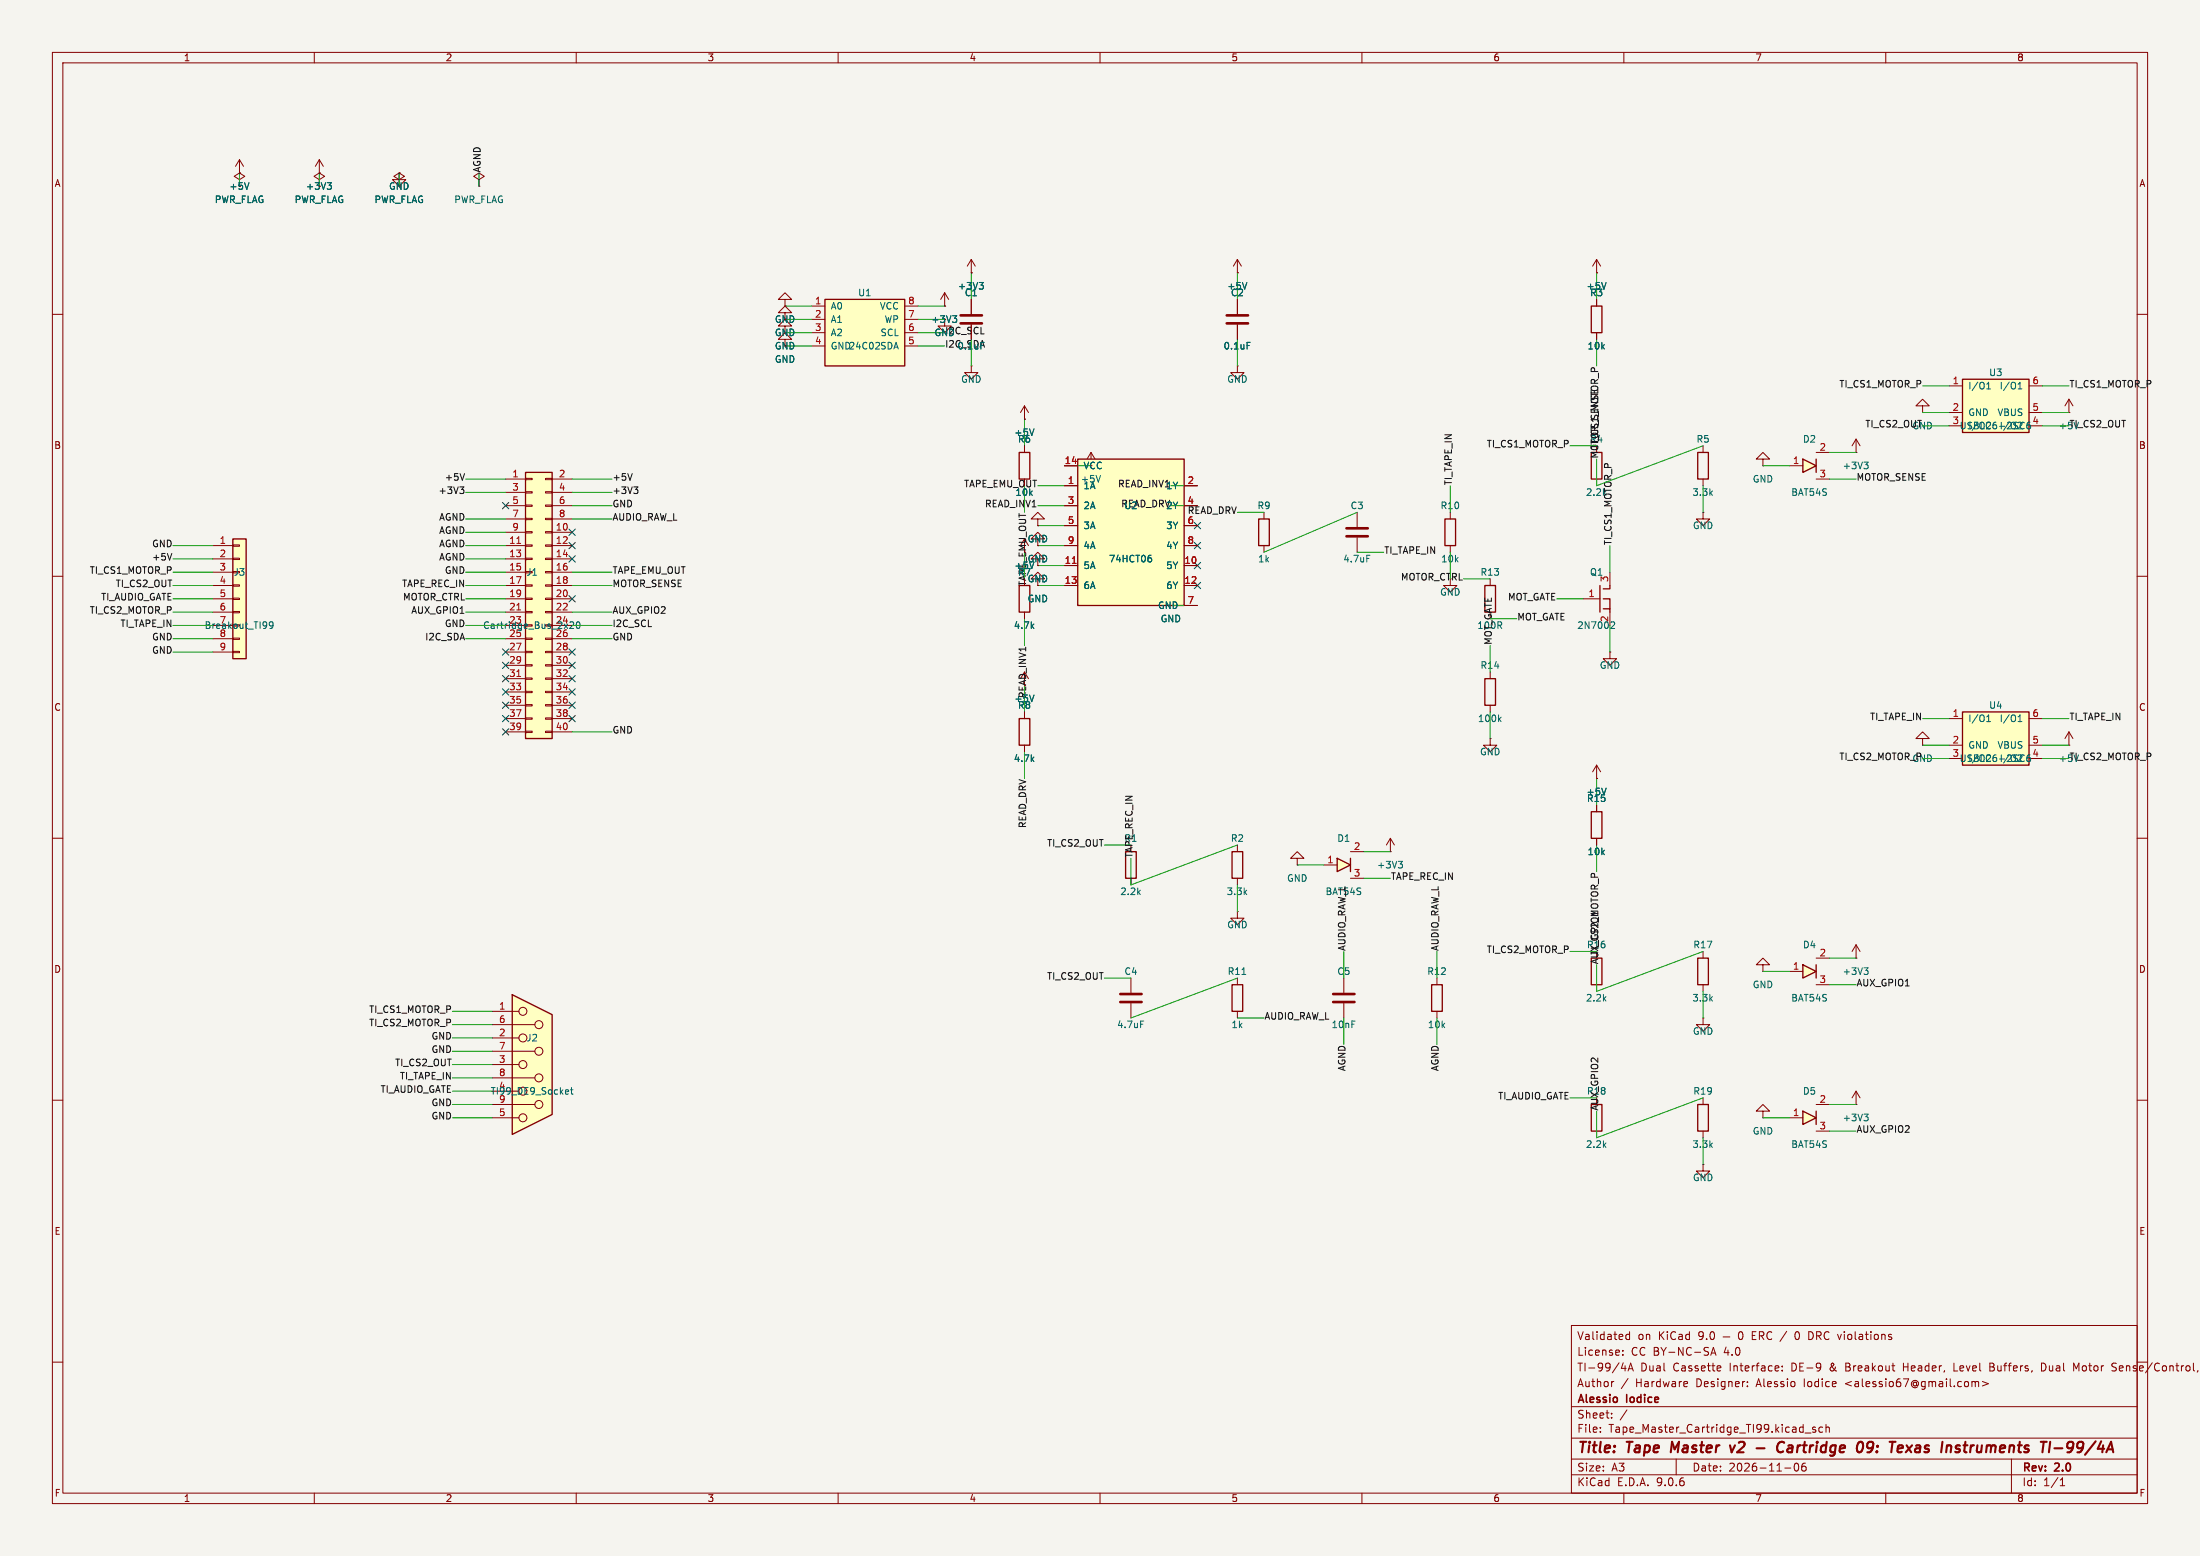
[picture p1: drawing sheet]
<svg xmlns="http://www.w3.org/2000/svg" width="420mm" height="297mm" viewBox="0 0 420 297" stroke-linecap="round" stroke-linejoin="round" font-family="sans-serif">
<path d="M0 0h420v297h-420z" fill="#f5f4ef" stroke="#f5f4ef" stroke-width=".19"/>
<g fill="none" stroke="#840000" stroke-width=".19">
<path d="M10 10h400v277h-400zM12 12h396v273h-396zM60 10v2M110 10v2M160 10v2M210 10v2M260 10v2M310 10v2M360 10v2M76.2 33v1.3h1.3l-1.3 1.3-1.3-1.3h1.3l1-.6-1-.7-1 .7 1 .6v1.3M76.2 33h.1M91.4 34.3l1.1-.6-1.1-.7-1 .7 1 .6v1.3"/>
<path d="M91.4 35.6h.1M304.8 52.1h.1M304.8 49.5v2.6M304.8 57.2v1.2M304.8 49.5l-.8 1.3M304.8 49.5l.8 1.3M10 60h2M304.8 63.5v1.3M408 60h2M195.6 85.1v1.3M336.5 87.6h1.3l-1.3-1.2-1.2 1.2h1.2v1.3M336.5 88.9h.1"/>
<path d="M354.3 86.4h.1M354.3 83.8l-.7 1.3M354.3 83.8l.8 1.3M354.3 83.8v2.6M10 110h2M195.6 116.8v1.3M408 110h2M284.5 128.3v1.2M284.5 134.6v1.3M307.3 124.5v1.2h1.3l-1.3 1.3-1.2-1.3h1.2M307.3 124.5h.1M10 160h2"/>
<path d="M284.5 141v1.2h1.2l-1.2 1.3-1.3-1.3h1.3M284.5 141h.1M304.8 148.6h.1M304.8 146.1l-.8 1.2M304.8 146.1l.8 1.2M304.8 146.1v2.5M408 160h2M10 210h2M408 210h2M300 253h108v32h-108zM309.8 258.5v.2M309.8 257.8v.1"/>
<path d="M311.1 254.2v1.5M311.1 254.8l-.4-.1-.3 .3 .1 .6h.6M326.6 258.7l.5-1.5 .5 1.5M326.7 258.3h.7M328.9 255.2h1.3M332 254.3l.2-.1a.8 .8 0 0 1 .6 .7 .8 .8 0 0 1-.6 .8l-.2-.2-.1-.4zM343 254.2a.94 .94 0 0 0 0 1.5M345.3 254.2l.6 .1M345.9 255.6l-.6 .1M10 260h2M300 278.5h108M300 274.5h108"/>
<path d="M300 268.5h108M305.5 273.2v.2M305.5 272.5v.1M307.7 270.5v.2M307.7 269.8v.1M308.1 263.7l-.3 .1M309.9 260.1l-.4 1.1h.9M310.2 260.7v1M310.6 269.1l-1.3 1.9M310.8 263.1l-1.3 1.9M310.8 261.7l.5-1.5 .5 1.5M310.9 261.3h.8"/>
<path d="M320 278.5v3M321.9 263.7l.3 .3-.8 .2M322.1 264.6l-.2 .1M328.3 260.7l.2 .3-.7 .2M328.4 261.6l-.1 .1M333.6 264.5v.2M333.6 263.8v.1M339.5 260.8l.1 .2-.7 .2M340.2 261.5v.2M340.2 260.8v.1M342.7 279.4a.81 .81 0 0 0 .3 1.4l.2-.2 .2-.4-.2-.8M344.2 279.4a1.17 1.17 0 0 0-.1 1.3h.6l.1-.6-.3-.2h-.4l-.2 .2"/>
<path d="M344.6 273.5h1.1M346.6 272.5l-.4-.1-.2 .2 .1 .2 .5 .2v.3h-.6M347.9 272.5l-.4-.1-.3 .3 .2 .6h.5M348.6 272.5l.2-.1 .4 .1v.9M348.6 271.9v1.5M363.4 260.2v1.5M363.4 260.9h.8M373 260.2v1.5h.7M376.4 263.8l.5-.1 .2 .2M376.4 263.7v1M377.1 263.9l.2-.2 .4 .1v.9M377.1 263.9v.8"/>
<path d="M378.4 263.7l1.2 .4-1.2 .4M379.9 260.9h.5M380.4 260.2h-.5v1.5h.5M384 278.5v6.5M390.3 260.3l-.6-.1v1.5l.6-.1M396.9 260.2l-.5 1.1-.5-1.1v1.5M403.2 260.6l.8 .7-.1 .2-.2 .2-.5-.1M404 260.3l-.6-.1-.2 .3M419.6 261.6l-.2 .3M60 285v2M110 285v2M160 285v2"/>
<path d="M210 285v2M260 285v2M300 281.5h108M310 285v2M340.7 280.2h1.2M360 285v2M393.3 283.6h.9M393.3 282.5l.4-.4v1.5"/>
</g>
<g fill="none" stroke="#840000" stroke-width=".4">
<path d="M319.2 275.2l-.2 2M330.3 275.9l.3 1.3 .6-1.3M335.3 276.4h1.6M340.6 275.4a.88 .88 0 0 0-1 0 .88 .88 0 0 0-.3 .9 .69 .69 0 0 0 .3 .8 .69 .69 0 0 0 .8-.1M342 275.9l-.6 .1M342 276.4h-.5a.4 .4 0 0 0-.3 .4 .4 .4 0 0 0 .2 .4h.5M357.6 276.1a.64 .64 0 0 1-1.1 .2v-.7a.64 .64 0 0 1 1.1-.2 1.47 1.47 0 0 1-.7 1.8h-.4M364 275.9l.9 1.3M365 275.9l-1.2 1.3M374.8 275.9h.8M375.2 275.2l-.2 1.7 .1 .2 .3 .1M392.2 276.4h1.5"/>
<path d="M395.6 276.7a.81 .81 0 0 1-.9 .5M395.7 275.3a.66 .66 0 0 0-1 .3l-.1 .5 .2 .2h.7"/>
</g>
<path d="M306.6 53.9l-.4 1.3M355.8 88.2h.8l-.4 .5M356.4 88.7l.2 .2v.3l-.2 .3M197.4 132.7l-.4 1.2M286.2 137.3l.4 .4M286.6 136.9l-.5 .5M306.6 150.4l-.4 1.3" fill="none" stroke="#006464" stroke-width=".19"/>
<path d="M303.8 58.4h2v5.1h-2zM194.6 86.4h2v5h-2zM194.6 111.8h2v5h-2zM283.5 129.5h2v5.1h-2z" fill="none" stroke="#840000" stroke-width=".25"/>
<path d="M344.2 87.6l2.5 1.3-2.5 1.3z" fill="#ffffc2"/>
<path d="M324.1 86.4h2v5h-2zM344.2 87.6l2.5 1.3-2.5 1.3zM346.7 87.6v2.6" fill="none" stroke="#840000" stroke-width=".25"/>
<path d="M395 78.7h.1M395 76.2l-.8 1.3M395 76.2l.7 1.3M395 76.2v2.5M325.1 97.8v1.3h1.3l-1.3 1.2-1.3-1.2h1.3M325.1 97.8h.1M325.1 85.1v1.3M325.1 91.4v1.3M341.6 88.9h2.6M346.7 86.4h2.5M346.7 91.4h2.5" fill="none" stroke="#840000" stroke-width=".19"/>
<path d="M374.6 72.4h12.7v10.2h-12.7z" fill="#ffffc2"/>
<path d="M374.6 72.4h12.7v10.2h-12.7zM283.5 111.8h2v5h-2z" fill="none" stroke="#840000" stroke-width=".25"/>
<path d="M372.1 73.7h2.5M372.1 78.7h2.5M387.3 73.7h2.6M387.3 78.7h2.6M372.1 81.3h2.5M387.3 81.3h2.6M284.5 110.5v1.3" fill="none" stroke="#840000" stroke-width=".19"/>
<path d="M379.3 74.2h.7M379.3 73.3l.3-.3v1.2M385.3 74.2h.7M385.3 73.3l.3-.3v1.2M387.4 81.1h-.4l-.1 .2M387.5 80.6l-.3 .1a.86 .86 0 0 0 0 1.2l.3-.1 .2-.2" fill="none" stroke="#006464" stroke-width=".19"/>
<path d="M44.4 102.9h2.6v22.8h-2.6z" fill="#ffffc2"/>
<path d="M240.3 99.1h2v5h-2zM275.8 99.1h2.1v5h-2.1zM303.8 86.4h2v5h-2zM44.4 102.9h2.6v22.8h-2.6zM305.4 111.8v5M306.1 114.3h1.2v1.9M306.1 116.2h1.2v.6M307.3 111.8v.6h-1.2M194.6 137.2h2v5h-2zM235.2 188h2v5h-2zM273.3 188h2v5h-2z" fill="none" stroke="#840000" stroke-width=".25"/>
<g fill="none" stroke="#840000" stroke-width=".19">
<path d="M45.7 34.3l1-.6-1-.7-1 .7 1 .6v1.3M45.7 33h.1M45.7 30.5l-.7 1.3M45.7 30.5l.8 1.3M45.7 30.5v2.5M61 33h.1M61 34.3l1-.6-1-.7-1.1 .7 1.1 .6v1.3M61 30.5l-.8 1.3M61 30.5l.7 1.3M61 30.5v2.5M241.3 97.8v1.3M259.1 97.8v2.8"/>
<path d="M276.9 97.8v1.3M304.8 91.4v1.3M40.6 104.1h3.8M40.6 106.7h3.8M40.6 109.2h3.8M40.6 111.8h3.8M40.6 114.3h3.8M40.6 116.8h3.8M40.6 119.4h3.8M44.4 104h1.3v.3h-1.3zM44.4 106.6h1.3v.2h-1.3zM44.4 111.6h1.3v.3h-1.3z"/>
<path d="M44.4 114.2h1.3v.2h-1.3zM44.4 116.7h1.3v.3h-1.3zM241.3 104.1v1.3M259.1 102.6v2.8M276.9 110.5v1.3h1.2l-1.2 1.2-1.3-1.2h1.3M276.9 104.1v1.3M302.3 114.3h3.1M307.3 109.2v2.6M307.3 116.8v2.6M40.6 121.9h3.8M40.6 124.5h3.8M44.4 121.8h1.3v.2h-1.3z"/>
<path d="M44.4 124.3h1.3v.3h-1.3zM195.6 135.9v1.3M195.6 142.2v1.3M236.2 186.7v1.3M236.2 193v1.3M256.5 186.7v2.8M256.5 191.5v2.8M274.3 186.7v1.3M274.3 193v1.3"/>
</g>
<path d="M47.5 34.9l-.4 1.2M62.5 34.9h.8l-.5 .5M63 35.4l.3 .2v.3l-.3 .2M52.1 119.2l-.2 .3h-.3l-.2-.3v-.3l.2-.2h.3l.2 .2a.84 .84 0 0 1-.3 1.1h-.3M260.9 106h.6M307.7 118.7l.4 .1 .1 .3-.7 .9h.7M237.1 186h.7" fill="none" stroke="#006464" stroke-width=".19"/>
<path d="M257 100.8h4.1M257 102.4h4.1M254.5 189.7h4.1M254.5 191.3h4.1" fill="none" stroke="#840000" stroke-width=".51"/>
<path d="M97.8 189.9l7.6 3.8v19l-7.6 3.8z" fill="#ffffc2"/>
<path d="M97.8 189.9l7.6 3.8v19l-7.6 3.8zM303.8 182.9h2v5.1h-2zM324.1 182.9h2v5.1h-2z" fill="none" stroke="#840000" stroke-width=".25"/>
<g fill="none" stroke="#840000" stroke-width=".19">
<path d="M180.3 58.4h.1M180.3 55.9l-.7 1.3M180.3 55.9l.8 1.3M180.3 55.9v2.5M185.4 52.1h.1M185.4 49.5l-.7 1.3M185.4 49.5l.8 1.3M185.4 49.5v2.6M185.4 57.2v2.7M236.2 52.1h.1M236.2 49.5v2.6M236.2 57.2v2.7"/>
<path d="M236.2 49.5l-.7 1.3M236.2 49.5l.8 1.3M180.3 61v1.2h1.3l-1.3 1.3-1.2-1.3h1.2M185.4 69.9v1.2h1.3l-1.3 1.3-1.3-1.3h1.3M185.4 69.9h.1M185.4 62v2.8M236.2 62v2.8M367 77.5h1.3l-1.3-1.3-1.2 1.3h1.2v1.2M367 78.7h.1M208.3 86.4l-.8 1.2M208.3 86.4l.7 1.2M208.3 86.4v2.5"/>
<path d="M223.5 114.3h1.3l-1.3-1.3-1.3 1.3h1.3v1.3M265.4 162.6h.1M265.4 160l-.7 1.3M265.4 160l.8 1.3M265.4 160v2.6M94 193h5.1M94 195.6h8.1M94 198.1h5.1M215.9 186.7v2.8M215.9 191.5v2.8M304.8 188v1.2M325.1 181.6v1.3"/>
<path d="M325.1 188v1.2M94 200.7h8.1M94 203.2h5.1M94 205.7h8.1M94 210.8h8.1M94 213.4h5.1M94 208.3h3.8"/>
<circle cx="99.8" cy="198.1" r=".76"/>
<circle cx="99.8" cy="193" r=".76"/>
<circle cx="102.9" cy="195.6" r=".76"/>
<circle cx="99.8" cy="203.2" r=".76"/>
<circle cx="99.8" cy="213.4" r=".76"/>
<circle cx="102.9" cy="200.7" r=".76"/>
<circle cx="102.9" cy="205.7" r=".76"/>
<circle cx="102.9" cy="210.8" r=".76"/>
</g>
<g fill="none" stroke="#006464" stroke-width=".19">
<path d="M186.9 53.9h.8l-.4 .5M187.5 54.4l.2 .2v.3l-.2 .3M238 53.9l-.4 1.3M181.9 60.3h.7l-.4 .5M182.4 60.8l.2 .2v.3l-.2 .2M238.1 65.3h.6M210.1 90.7l-.4 1.3M266.9 164.4h.8l-.4 .5M267.5 164.9l.2 .2v.3l-.2 .3M217.7 194.9h.6M108.5 208.1l.1 .2-.7 .1M108.9 208h.5"/>
<path d="M109.1 207.6v1.1l.3 .2"/>
</g>
<path d="M183.4 60.2h4.1M183.4 61.7h4.1M234.2 60.2h4.1M234.2 61.7h4.1M213.9 189.7h4M213.9 191.3h4" fill="none" stroke="#840000" stroke-width=".51"/>
<path d="M255.3 163.8l2.5 1.3-2.5 1.3z" fill="#ffffc2"/>
<path d="M255.3 163.8l2.5 1.3-2.5 1.3zM257.8 163.8v2.6" fill="none" stroke="#840000" stroke-width=".25"/>
<g fill="none" stroke="#840000" stroke-width=".19">
<path d="M149.9 57.2h1.2l-1.2-1.3-1.3 1.3h1.3v1.2M149.9 58.4h.1M149.9 59.7h1.2l-1.2-1.3-1.3 1.3h1.3v1.3M149.9 62.2h1.2l-1.2-1.2-1.3 1.2h1.3v1.3M149.9 64.8h1.2l-1.2-1.3-1.3 1.3h1.3v1.2M236.2 174v1.3h1.3l-1.3 1.2-1.3-1.2h1.3M236.2 174h.1M247.6 163.8h1.3l-1.3-1.2-1.2 1.2h1.2v1.3M247.6 165.1h.1M252.7 165.1h2.6M257.8 162.6h2.5M257.8 167.6h2.5"/>
<path d="M325.1 194.3v1.3h1.3l-1.3 1.3-1.3-1.3h1.3M325.1 194.3h.1"/>
</g>
<path d="M344.2 184.2l2.5 1.2-2.5 1.3z" fill="#ffffc2"/>
<path d="M235.2 162.6h2v5h-2zM344.2 184.2l2.5 1.2-2.5 1.3zM346.7 184.2v2.5" fill="none" stroke="#840000" stroke-width=".25"/>
<path d="M236.2 161.3v1.3M236.2 167.6v1.3M341.6 185.4h2.6M346.7 182.9h2.5M346.7 188h2.5M354.3 182.9h.1M354.3 180.3l-.7 1.3M354.3 180.3l.8 1.3M354.3 180.3v2.6" fill="none" stroke="#840000" stroke-width=".19"/>
<path d="M355.8 184.7h.8l-.4 .5M356.4 185.2l.2 .3v.3l-.2 .2" fill="none" stroke="#006464" stroke-width=".19"/>
<path d="M157.5 57.2h15.2v12.7h-15.2z" fill="#ffffc2"/>
<path d="M157.5 57.2h15.2v12.7h-15.2zM214.9 162.6h2v5h-2z" fill="none" stroke="#840000" stroke-width=".25"/>
<g fill="none" stroke="#840000" stroke-width=".19">
<path d="M154.9 58.4h2.6M172.7 58.4h2.6M154.9 61h2.6M154.9 63.5h2.6M154.9 66h2.6M172.7 61h2.6M172.7 63.5h2.6M172.7 66h2.6M236.2 69.9v1.2h1.3l-1.3 1.3-1.3-1.3h1.3M236.2 69.9h.1M215.9 167.6v1.3M336.5 184.2h1.3l-1.3-1.3-1.2 1.3h1.2v1.2"/>
<path d="M336.5 185.4h.1"/>
</g>
<path d="M197.4 107.3l-.4 1.2" fill="none" stroke="#006464" stroke-width=".19"/>
<path d="M100.3 90.2h5.1v50.8h-5.1z" fill="#ffffc2"/>
<path d="M100.3 90.2h5.1v50.8h-5.1z" fill="none" stroke="#840000" stroke-width=".25"/>
<g fill="none" stroke="#840000" stroke-width=".19">
<path d="M96.5 91.4h3.8M96.5 94h3.8M96.5 96.5h3.8M96.5 99.1h3.8M100.3 91.3h1.3v.3h-1.3zM100.3 93.9h1.3v.2h-1.3zM100.3 96.4h1.3v.2h-1.3zM100.3 98.9h1.3v.3h-1.3zM104.1 91.3h1.3v.3h-1.3zM104.1 93.9h1.3v.2h-1.3zM104.1 96.4h1.3v.2h-1.3zM104.1 98.9h1.3v.3h-1.3z"/>
<path d="M105.4 91.4h3.8M105.4 94h3.8M105.4 96.5h3.8M105.4 99.1h3.8M198.1 99.1h1.3l-1.3-1.3-1.3 1.3h1.3v1.2M96.5 101.6h3.8M96.5 104.1h3.8M96.5 106.7h3.8M96.5 109.2h3.8M96.5 111.8h3.8M96.5 114.3h3.8M96.5 116.8h3.8"/>
<path d="M96.5 119.4h3.8M100.3 101.5h1.3v.2h-1.3zM100.3 104h1.3v.3h-1.3zM100.3 106.6h1.3v.2h-1.3zM100.3 111.6h1.3v.3h-1.3zM100.3 114.2h1.3v.2h-1.3zM100.3 116.7h1.3v.3h-1.3zM104.1 101.5h1.3v.2h-1.3zM104.1 104h1.3v.3h-1.3zM104.1 106.6h1.3v.2h-1.3zM104.1 109.1h1.3v.2h-1.3zM104.1 111.6h1.3v.3h-1.3z"/>
<path d="M104.1 114.2h1.3v.2h-1.3zM104.1 116.7h1.3v.3h-1.3zM105.4 101.6h3.8M105.4 104.1h3.8M105.4 106.7h3.8M105.4 109.2h3.8M105.4 111.8h3.8M105.4 114.3h3.8M105.4 116.8h3.8M105.4 119.4h3.8M198.1 100.3h.1M96.5 121.9h3.8"/>
<path d="M96.5 124.5h3.8M96.5 127h3.8M96.5 129.5h3.8M96.5 132.1h3.8M96.5 134.6h3.8M96.5 137.2h3.8M96.5 139.7h3.8M100.3 121.8h1.3v.2h-1.3zM100.3 124.3h1.3v.3h-1.3zM100.3 126.9h1.3v.2h-1.3zM100.3 129.4h1.3v.3h-1.3zM100.3 132h1.3v.2h-1.3z"/>
<path d="M100.3 134.5h1.3v.2h-1.3zM100.3 137h1.3v.3h-1.3zM100.3 139.6h1.3v.2h-1.3zM104.1 121.8h1.3v.2h-1.3zM104.1 124.3h1.3v.3h-1.3zM104.1 126.9h1.3v.2h-1.3zM104.1 129.4h1.3v.3h-1.3zM104.1 132h1.3v.2h-1.3zM104.1 134.5h1.3v.2h-1.3zM104.1 137h1.3v.3h-1.3zM104.1 139.6h1.3v.2h-1.3zM105.4 121.9h3.8"/>
<path d="M105.4 124.5h3.8M105.4 127h3.8M105.4 129.5h3.8M105.4 132.1h3.8M105.4 134.6h3.8M105.4 137.2h3.8M105.4 139.7h3.8M336.5 212.1h1.3l-1.3-1.3-1.2 1.3h1.2v1.3M336.5 213.4h.1"/>
</g>
<path d="M98.7 103.7h.7M98.7 116.4h.7M98.7 129.1h.7" fill="none" stroke="#a90000" stroke-width=".19"/>
<path d="M108.8 118.8l.5-.1 .2 .4-.8 .9h.8M110.2 118.8l.1-.1a.68 .68 0 0 1 .4 .6 .68 .68 0 0 1-.4 .7 .84 .84 0 0 1-.1-1.2z" fill="none" stroke="#006464" stroke-width=".19"/>
<path d="M344.2 212.1l2.5 1.3-2.5 1.2z" fill="#ffffc2"/>
<path d="M324.1 210.8h2v5.1h-2zM344.2 212.1l2.5 1.3-2.5 1.2zM346.7 212.1v2.5" fill="none" stroke="#840000" stroke-width=".25"/>
<path d="M198.1 102.9h1.3l-1.3-1.3-1.3 1.3h1.3v1.2M325.1 209.6v1.2M325.1 215.9v1.3M341.6 213.4h2.6M346.7 210.8h2.5M346.7 215.9h2.5M354.3 210.8h.1M354.3 208.3l-.7 1.3M354.3 208.3l.8 1.3M354.3 208.3v2.5" fill="none" stroke="#840000" stroke-width=".19"/>
<path d="M355.8 212.7h.8l-.4 .5M356.4 213.2l.2 .2v.3l-.2 .2" fill="none" stroke="#006464" stroke-width=".19"/>
<path d="M205.7 87.6h20.4v28h-20.4z" fill="#ffffc2"/>
<path d="M205.7 87.6h20.4v28h-20.4zM303.8 210.8h2v5.1h-2z" fill="none" stroke="#840000" stroke-width=".25"/>
<g fill="none" stroke="#840000" stroke-width=".19">
<path d="M195.6 77.5l-.8 1.2M195.6 77.5l.7 1.2M195.6 77.5v2.5M195.6 80h.1M203.2 88.9h2.5M203.2 92.7h2.5M203.2 96.5h2.5M226.1 92.7h2.5M226.1 96.5h2.5M198.1 110.5h1.3l-1.3-1.3-1.3 1.3h1.3v1.3M198.1 106.7h1.3l-1.3-1.3-1.3 1.3h1.3v1.3M203.2 100.3h2.5"/>
<path d="M203.2 104.1h2.5M203.2 108h2.5M203.2 111.8h2.5M226.1 100.3h2.5M226.1 104.1h2.5M226.1 108h2.5M226.1 111.8h2.5M226.1 115.6h2.5M367 141h1.3l-1.3-1.3-1.2 1.3h1.2v1.2M367 142.2h.1M304.8 215.9v1.3M325.1 222.2v1.3h1.3l-1.3 1.3-1.3-1.3h1.3"/>
<path d="M325.1 222.2h.1"/>
</g>
<path d="M204.7 107.5h.7" fill="none" stroke="#a90000" stroke-width=".19"/>
<path d="M197.4 81.9l-.4 1.2M219.5 106h.2M219.6 106.5l.3 .2v.3l-.3 .3" fill="none" stroke="#006464" stroke-width=".19"/>
<path d="M374.6 135.9h12.7v10.2h-12.7z" fill="#ffffc2"/>
<path d="M374.6 135.9h12.7v10.2h-12.7zM303.8 154.9h2v5.1h-2z" fill="none" stroke="#840000" stroke-width=".25"/>
<g fill="none" stroke="#840000" stroke-width=".19">
<path d="M45.7 33h.1M61 33h.1M76.2 33h.1M149.9 58.4h.1M180.3 58.4h.1M185.4 52.1h.1M185.4 57.2v2.7M236.2 52.1h.1M236.2 57.2v2.7M304.8 52.1h.1M304.8 57.2v1.2M185.4 62v2.8"/>
<path d="M236.2 62v2.8M304.8 63.5v1.3M195.6 80h.1M195.6 85.1v1.3M203.2 88.9h2.5M203.2 92.7h2.5M203.2 96.5h2.5M226.1 92.7h2.5M226.1 96.5h2.5M195.6 116.8v1.3M198.1 100.3h.1M203.2 100.3h2.5"/>
<path d="M203.2 104.1h2.5M203.2 108h2.5M203.2 111.8h2.5M226.1 100.3h2.5M226.1 104.1h2.5M226.1 108h2.5M226.1 111.8h2.5M226.1 115.6h2.5M195.6 135.9v1.3M372.1 137.2h2.5M387.3 137.2h2.6M395 139.7l-.8 1.3"/>
<path d="M395 139.7l.7 1.3M395 139.7v2.5M195.6 142.2v1.3M304.8 148.6h.1M304.8 153.7v1.2M372.1 142.2h2.5M372.1 144.8h2.5M387.3 142.2h2.6M387.3 144.8h2.6M395 142.2h.1M304.8 160v1.3"/>
</g>
<g fill="none" stroke="#006464" stroke-width=".19">
<path d="M47.5 34.9l-.4 1.2M62.5 34.9h.8l-.5 .5M63 35.4l.3 .2v.3l-.3 .2M186.9 53.9h.8l-.4 .5M187.5 54.4l.2 .2v.3l-.2 .3M238 53.9l-.4 1.3M306.6 53.9l-.4 1.3M181.9 60.3h.7l-.4 .5M182.4 60.8l.2 .2v.3l-.2 .2M238.1 65.3h.6M197.4 81.9l-.4 1.2M210.1 90.7l-.4 1.3"/>
<path d="M197.4 107.3l-.4 1.2M219.5 106h.2M219.6 106.5l.3 .2v.3l-.3 .3M197.4 132.7l-.4 1.2M379.3 137.7h.7M379.3 136.8l.3-.3v1.2M385.3 137.7h.7M385.3 136.8l.3-.3v1.2M306.6 150.4l-.4 1.3M387.4 144.6h-.4l-.1 .2M387.5 144.1l-.3 .1a.86 .86 0 0 0 0 1.2l.3-.1 .2-.2"/>
</g>
<path d="M87.8 92.9h.8l-.5 .5M88.3 93.4l.3 .3v.3l-.3 .2M88.7 90.4l-.4 1.3M120.7 90.4l-.4 1.3M121 92.9h.8l-.4 .5M121.5 93.4l.3 .3v.3l-.3 .2M32.8 105.6l-.4 1.3" fill="none" stroke="#0f0f0f" stroke-width=".19"/>
<g fill="none" stroke="#009600" stroke-width=".19">
<path d="M45.7 33v2.6M61 33v2.6M76.2 33v2.6M91.4 33v2.6M149.9 58.4h5M175.3 58.4h5M185.4 52.1v5.1M236.2 52.1v5.1M304.8 52.1v5.1M149.9 66h5M149.9 61h5M149.9 63.5h5"/>
<path d="M175.3 66h5M175.3 61h5M175.3 63.5h5M185.4 64.8v5.1M236.2 64.8v5.1M304.8 64.8v5.1M367 78.7h5.1M367 73.7h5.1M389.9 78.7h5.1M389.9 73.7h5.1M88.9 94h7.6M88.9 99.1h7.6"/>
<path d="M88.9 91.4h7.6M109.2 94h7.6M109.2 96.5h7.6M109.2 99.1h7.6M109.2 91.4h7.6M195.6 80v5.1M195.6 92.7v5.1M198.1 96.5h5.1M198.1 92.7h5.1M203.2 88.9h5.1M223.5 96.5h5.1M223.5 92.7h5.1"/>
<path d="M236.2 97.8h5.1M259.1 97.8l-17.8 7.6M276.9 92.7v5.1M299.7 85.1h5.1M325.1 92.7v5.1M325.1 85.1l-20.3 7.6v-5.1M336.5 88.9h5.1M349.2 91.4h5.1M349.2 86.4h5.1M367 81.3h5.1M389.9 81.3h5.1M33 104.1h7.6"/>
<path d="M33 106.7h7.6M33 109.2h7.6M33 111.8h7.6M33 114.3h7.6M33 116.8h7.6M33 119.4h7.6M88.9 104.1h7.6M88.9 106.7h7.6M88.9 109.2h7.6M88.9 111.8h7.6M88.9 114.3h7.6M88.9 116.8h7.6"/>
<path d="M88.9 119.4h7.6M88.9 101.6h7.6M109.2 109.2h7.6M109.2 111.8h7.6M109.2 116.8h7.6M109.2 119.4h7.6M195.6 105.4v5.1M195.6 118.1v5.1M198.1 104.1h5.1M198.1 111.8h5.1M198.1 108h5.1M198.1 100.3h5.1"/>
<path d="M223.5 115.6h5.1M259.1 105.4h5.1M276.9 105.4v5.1M279.4 110.5h5.1M284.5 118.1h5.1M297.2 114.3h5.1M307.3 104.1v5.1M307.3 119.4v5.1M33 121.9h7.6M33 124.5h7.6M88.9 121.9h7.6M109.2 121.9h7.6"/>
<path d="M109.2 139.7h7.6M195.6 130.8v5.1M284.5 123.2v5.1M284.5 135.9v5.1M367 137.2h5.1M389.9 137.2h5.1M195.6 143.5v5.1M304.8 148.6v5.1M367 144.8h5.1M367 142.2h5.1M389.9 144.8h5.1M389.9 142.2h5.1"/>
<path d="M210.8 161.3h5.1M236.2 168.9v5.1M236.2 161.3l-20.3 7.6v-5.1M247.6 165.1h5.1M260.3 162.6h5.1M260.3 167.6h5.1M304.8 161.3v5.1M86.4 195.6h7.6M86.4 193h7.6M86.4 198.1h7.6M210.8 186.7h5.1M236.2 194.3h5.1"/>
<path d="M236.2 186.7l-20.3 7.6M256.5 181.6v5.1M256.5 194.3v5.1M274.3 181.6v5.1M274.3 194.3v5.1M299.7 181.6h5.1M325.1 189.2v5.1M325.1 181.6l-20.3 7.6v-5M336.5 185.4h5.1M349.2 182.9h5.1M349.2 188h5.1M86.4 210.8h7.6"/>
<path d="M86.4 213.4h7.6M86.4 205.7h7.6M86.4 200.7h7.6M86.4 208.3h7.6M86.4 203.2h7.6M299.7 209.6h5.1M325.1 217.2v5M325.1 209.6l-20.3 7.6v-5.1M336.5 213.4h5.1M349.2 210.8h5.1M349.2 215.9h5.1"/>
</g>
<g fill="none" stroke="#000084" stroke-width=".19">
<path d="M95.9 95.9l1.2 1.2M97.1 95.9l-1.2 1.2M228 99.7l1.2 1.2M229.2 99.7l-1.2 1.2M108.6 113.7l1.2 1.2M108.6 101l1.2 1.2M108.6 103.5l1.2 1.2M108.6 106.1l1.2 1.2M109.8 113.7l-1.2 1.2M109.8 101l-1.2 1.2M109.8 103.5l-1.2 1.2M109.8 106.1l-1.2 1.2"/>
<path d="M228 111.2l1.2 1.2M228 103.5l1.2 1.2M228 107.3l1.2 1.3M229.2 111.2l-1.2 1.2M229.2 103.5l-1.2 1.2M229.2 107.3l-1.2 1.3M95.9 123.9l1.2 1.2M95.9 139.1l1.2 1.2M95.9 131.5l1.2 1.2M95.9 128.9l1.2 1.2M95.9 126.4l1.2 1.2M95.9 136.6l1.2 1.2"/>
<path d="M95.9 134l1.2 1.2M97.1 136.6l-1.2 1.2M97.1 139.1l-1.2 1.2M97.1 126.4l-1.2 1.2M97.1 131.5l-1.2 1.2M97.1 128.9l-1.2 1.2M97.1 123.9l-1.2 1.2M97.1 134l-1.2 1.2M108.6 123.9l1.2 1.2M108.6 126.4l1.2 1.2M108.6 128.9l1.2 1.2M108.6 131.5l1.2 1.2"/>
<path d="M108.6 136.6l1.2 1.2M108.6 134l1.2 1.2M109.8 123.9l-1.2 1.2M109.8 126.4l-1.2 1.2M109.8 128.9l-1.2 1.2M109.8 131.5l-1.2 1.2M109.8 136.6l-1.2 1.2M109.8 134l-1.2 1.2"/>
</g>
<path d="M204.7 107.5h.7" fill="none" stroke="#a90000" stroke-width=".19"/>
<g font-size="2.8" fill="#840000">
<text x="301" y="277.9">Title:</text>
<text x="310.6" y="277.9">Tape</text>
<text x="319.8" y="277.9">Master</text>
<text x="332" y="277.9">v2</text>
<text x="342.5" y="277.9">Cartridge</text>
<text x="358.6" y="277.9">09:</text>
<text x="365.6" y="277.9">Texas</text>
<text x="376.2" y="277.9">Instruments</text>
<text x="396.1" y="277.9">TI-99/4A</text>
</g>
<g font-size="2.1" fill="#840000">
<text x="301" y="256">Validated</text>
<text x="312.6" y="256">on</text>
<text x="316.7" y="256">KiCad</text>
<text x="324.4" y="256">9.0</text>
<text x="335" y="256">ERC /</text>
<text x="343.5" y="256">0</text>
<text x="346.3" y="256">DRC violations</text>
<text x="301" y="262">TI-99/4A</text>
<text x="301" y="259">License:</text>
<text x="311.4" y="259">CC BY-NC-SA</text>
<text x="313.1" y="262">Dual</text>
<text x="319.4" y="262">Cassette</text>
<text x="329.2" y="259">4.0</text>
<text x="330.3" y="262">Interface:</text>
<text x="342.3" y="262">DE-9</text>
<text x="349.7" y="262">&amp;</text>
<text x="352.9" y="262">Breakout</text>
<text x="364" y="262">Header,</text>
<text x="373.8" y="262">Level</text>
<text x="380.8" y="262">Buffers,</text>
<text x="390.8" y="262">Dual</text>
<text x="397.1" y="262">Motor</text>
<text x="404.7" y="262">Sense/Control,</text>
<text x="301" y="268.2">Alessio</text>
<text x="301" y="265">Author</text>
<text x="310.6" y="268.2">Iodice</text>
<text x="312.3" y="265">Hardware</text>
<text x="324" y="265">Designer:</text>
<text x="335.6" y="265">Alessio</text>
<text x="344.8" y="265">Iodice</text>
<text x="352.8" y="265">&lt;alessio67@gmail.com&gt;</text>
<text x="301" y="273.7">File:</text>
<text x="301" y="271">Sheet:</text>
<text x="307.1" y="273.7">Tape_Master_Cartridge_TI99.kicad_sch</text>
<text x="301" y="281.1">Size:</text>
<text x="307.6" y="281.1">A3</text>
<text x="323" y="281.1">Date:</text>
<text x="330" y="281.1">2026-11-06</text>
<text x="386" y="281.3">Rev:</text>
<text x="392.4" y="281.3">2.0</text>
<text x="301" y="283.9">KiCad</text>
<text x="308.7" y="283.9">E.D.A.</text>
<text x="316.3" y="283.9">9.0.6</text>
<text x="386" y="283.9">Id:</text>
<text x="390.1" y="283.9">1/1</text>
</g>
<g font-size="1.8" fill="#840000">
<text x="35" y="11.9">1</text>
<text x="85" y="11.9">2</text>
<text x="135" y="11.9">3</text>
<text x="185" y="11.9">4</text>
<text x="235" y="11.9">5</text>
<text x="285" y="11.9">6</text>
<text x="335" y="11.9">7</text>
<text x="385" y="11.9">8</text>
<text x="10.3" y="35.9">A</text>
<text x="408.3" y="35.9">A</text>
<text x="58.3" y="36.4">+3V3</text>
<text x="147.8" y="61.8">GND</text>
<text x="147.8" y="66.9">GND</text>
<text x="10.3" y="85.9">B</text>
<text x="408.2" y="85.9">B</text>
<text x="183.9" y="93.2">TAPE_EMU_OUT</text>
<text x="196.1" y="111.4">GND</text>
<text x="196.1" y="112" transform="rotate(-90 196.1 112)">TAPE_EMU_OUT</text>
<text x="10.3" y="135.9">C</text>
<text x="196.1" y="133.4" transform="rotate(-90 196.1 133.4)">READ_INV1</text>
<text x="408.2" y="135.9">C</text>
<text x="10.3" y="185.9">D</text>
<text x="408.2" y="185.9">D</text>
<text x="10.3" y="235.9">E</text>
<text x="408.3" y="235.9">E</text>
<text x="10.3" y="285.9">F</text>
<text x="35" y="286.9">1</text>
<text x="85" y="286.9">2</text>
<text x="135" y="286.9">3</text>
<text x="185" y="286.9">4</text>
<text x="235" y="286.9">5</text>
<text x="285" y="286.9">6</text>
<text x="335" y="286.9">7</text>
<text x="385" y="286.9">8</text>
<text x="408.3" y="285.9">F</text>
</g>
<g font-size="1.8" fill="#0f0f0f">
<text x="92" y="33" transform="rotate(-90 92 33)">AGND</text>
<text x="180.3" y="64">I2C_SCL</text>
<text x="351" y="74.2">TI_CS1_MOTOR_P</text>
<text x="395" y="74.2">TI_CS1_MOTOR_P</text>
<text x="356" y="81.8">TI_CS2_OUT</text>
<text x="365" y="82.1">GND</text>
<text x="395" y="81.8">TI_CS2_OUT</text>
<text x="283.7" y="85.6">TI_CS1_MOTOR_P</text>
<text x="303.5" y="84.7">R4</text>
<text x="305.3" y="87.6" transform="rotate(-90 305.3 87.6)">MOTOR_SENSE</text>
<text x="305.3" y="85.8" transform="rotate(-90 305.3 85.8)">TI_CS1_MOTOR_P</text>
<text x="83.6" y="94.5">+3V3</text>
<text x="84.8" y="92">+5V</text>
<text x="116.8" y="92">+5V</text>
<text x="116.8" y="94.5">+3V3</text>
<text x="213.3" y="93.2">READ_INV11Y</text>
<text x="277.4" y="92.7" transform="rotate(-90 277.4 92.7)">TI_TAPE_IN</text>
<text x="302.7" y="94.8">2.2k</text>
<text x="354.3" y="92">MOTOR_SENSE</text>
<text x="83.7" y="99.6">AGND</text>
<text x="116.8" y="97">GND</text>
<text x="116.8" y="99.6">AUDIO_RAW_L</text>
<text x="187.9" y="97">READ_INV1</text>
<text x="213.9" y="97">READ_DRV</text>
<text x="226.6" y="98.3">READ_DRV</text>
<text x="28.9" y="104.7">GND</text>
<text x="28.9" y="107.2">+5V</text>
<text x="83.7" y="104.7">AGND</text>
<text x="83.7" y="107.2">AGND</text>
<text x="83.7" y="102.1">AGND</text>
<text x="264.2" y="105.9">TI_TAPE_IN</text>
<text x="307.9" y="104.1" transform="rotate(-90 307.9 104.1)">TI_CS1_MOTOR_P</text>
<text x="17" y="109.7">TI_CS1_MOTOR_P</text>
<text x="22" y="112.3">TI_CS2_OUT</text>
<text x="76.7" y="112.3">TAPE_REC_IN</text>
<text x="84.8" y="109.7">GND</text>
<text x="116.8" y="109.7">TAPE_EMU_OUT</text>
<text x="116.8" y="112.3">MOTOR_SENSE</text>
<text x="267.3" y="111">MOTOR_CTRL</text>
<text x="17" y="117.4">TI_CS2_MOTOR_P</text>
<text x="19.2" y="114.8">TI_AUDIO_GATE</text>
<text x="22.9" y="119.9">TI_TAPE_IN</text>
<text x="76.8" y="114.8">MOTOR_CTRL</text>
<text x="78.4" y="117.4">AUX_GPIO1</text>
<text x="84.8" y="119.9">GND</text>
<text x="116.8" y="117.4">AUX_GPIO2</text>
<text x="116.8" y="119.9">I2C_SCL</text>
<text x="287.8" y="114.8">MOT_GATE</text>
<text x="289.6" y="118.6">MOT_GATE</text>
<text x="28.9" y="122.4">GND</text>
<text x="28.9" y="125">GND</text>
<text x="81.1" y="122.4">I2C_SDA</text>
<text x="116.8" y="122.4">GND</text>
<text x="281.9" y="120.2">100R</text>
<text x="285" y="123.2" transform="rotate(-90 285 123.2)">MOT_GATE</text>
<text x="356.9" y="137.7">TI_TAPE_IN</text>
<text x="395" y="137.7">TI_TAPE_IN</text>
<text x="116.8" y="140.2">GND</text>
<text x="351" y="145.3">TI_CS2_MOTOR_P</text>
<text x="365" y="145.6">GND</text>
<text x="395" y="145.3">TI_CS2_MOTOR_P</text>
<text x="196.1" y="158.2" transform="rotate(-90 196.1 158.2)">READ_DRV</text>
<text x="199.8" y="161.8">TI_CS2_OUT</text>
<text x="214.6" y="160.9">R1</text>
<text x="216.4" y="163.8" transform="rotate(-90 216.4 163.8)">TAPE_REC_IN</text>
<text x="262.8" y="166">+3V3</text>
<text x="253" y="171">BAT54S</text>
<text x="265.4" y="168.2">TAPE_REC_IN</text>
<text x="257.1" y="181.6" transform="rotate(-90 257.1 181.6)">AUDIO_RAW_L</text>
<text x="274.8" y="181.6" transform="rotate(-90 274.8 181.6)">AUDIO_RAW_L</text>
<text x="283.7" y="182.1">TI_CS2_MOTOR_P</text>
<text x="302.9" y="181.2">R16</text>
<text x="305.3" y="184.1" transform="rotate(-90 305.3 184.1)">AUX_GPIO1</text>
<text x="305.3" y="182.4" transform="rotate(-90 305.3 182.4)">TI_CS2_MOTOR_P</text>
<text x="199.8" y="187.2">TI_CS2_OUT</text>
<text x="354.3" y="188.5">AUX_GPIO1</text>
<text x="70.4" y="193.6">TI_CS1_MOTOR_P</text>
<text x="70.4" y="196.1">TI_CS2_MOTOR_P</text>
<text x="241.3" y="194.8">AUDIO_RAW_L</text>
<text x="75.3" y="203.7">TI_CS2_OUT</text>
<text x="82.3" y="198.6">GND</text>
<text x="82.3" y="201.2">GND</text>
<text x="72.5" y="208.8">TI_AUDIO_GATE</text>
<text x="76.2" y="206.3">TI_TAPE_IN</text>
<text x="257.1" y="204.6" transform="rotate(-90 257.1 204.6)">AGND</text>
<text x="274.8" y="204.6" transform="rotate(-90 274.8 204.6)">AGND</text>
<text x="302.9" y="209.1">R18</text>
<text x="82.3" y="213.9">GND</text>
<text x="82.3" y="211.3">GND</text>
<text x="285.9" y="210.1">TI_AUDIO_GATE</text>
<text x="305.3" y="212.1" transform="rotate(-90 305.3 212.1)">AUX_GPIO2</text>
<text x="354.3" y="216.4">AUX_GPIO2</text>
</g>
<g font-size="1.8" fill="#006464">
<text x="40.9" y="39">PWR_FLAG</text>
<text x="43.7" y="36.4">+5V</text>
<text x="56.1" y="39">PWR_FLAG</text>
<text x="71.4" y="39">PWR_FLAG</text>
<text x="74.2" y="36.4">GND</text>
<text x="86.6" y="39">PWR_FLAG</text>
<text x="158.5" y="59.3">A0</text>
<text x="163.7" y="56.7">U1</text>
<text x="167.9" y="59.3">VCC</text>
<text x="182.8" y="55.5">+3V3</text>
<text x="184.1" y="56.7">C1</text>
<text x="234.2" y="55.5">+5V</text>
<text x="234.9" y="56.7">C2</text>
<text x="302.8" y="55.5">+5V</text>
<text x="303.5" y="56.7">R3</text>
<text x="147.8" y="64.4">GND</text>
<text x="158.5" y="61.8">A1</text>
<text x="158.5" y="64.4">A2</text>
<text x="168" y="64.4">SCL</text>
<text x="168.8" y="61.8">WP</text>
<text x="177.7" y="61.8">+3V3</text>
<text x="178.3" y="64.4">GND</text>
<text x="147.8" y="69.4">GND</text>
<text x="158.5" y="66.9">GND24C02 SDA</text>
<text x="180.3" y="66.6">I2C_SDA</text>
<text x="182.7" y="66.9">0.1uF</text>
<text x="233.5" y="66.9">0.1uF</text>
<text x="303" y="66.9">10k</text>
<text x="379.6" y="72">U3</text>
<text x="183.4" y="73.3">GND</text>
<text x="234.2" y="73.3">GND</text>
<text x="375.7" y="74.5">I/O1</text>
<text x="381.7" y="74.5">I/O1</text>
<text x="193.5" y="83.4">+5V</text>
<text x="374" y="82.1">USBLC6-2SC6</text>
<text x="375.7" y="79.6">GND</text>
<text x="375.7" y="82.1">I/O2</text>
<text x="381.2" y="79.6">VBUS</text>
<text x="381.7" y="82.1">I/O2</text>
<text x="387.9" y="81">4</text>
<text x="392.9" y="82.1">+5V</text>
<text x="194.2" y="84.7">R6</text>
<text x="206.8" y="89.8">VCC</text>
<text x="323.8" y="84.7">R5</text>
<text x="344.1" y="84.7">D2</text>
<text x="351.7" y="89.8">+3V3</text>
<text x="193.8" y="94.8">10k</text>
<text x="206.2" y="92.3">+5V</text>
<text x="206.8" y="93.6">1A</text>
<text x="222.5" y="93.6">1Y</text>
<text x="323" y="94.8">3.3k</text>
<text x="334.5" y="92.3">GND</text>
<text x="341.9" y="94.8">BAT54S</text>
<text x="206.8" y="97.4">2A</text>
<text x="206.8" y="101.2">3A</text>
<text x="214.5" y="97.4">U2</text>
<text x="222.5" y="97.4">2Y</text>
<text x="222.5" y="101.2">3Y</text>
<text x="240" y="97.4">R9</text>
<text x="257.7" y="97.4">C3</text>
<text x="274.9" y="97.4">R10</text>
<text x="323.1" y="101.2">GND</text>
<text x="196.1" y="103.7">GND</text>
<text x="196.1" y="107.5">GND</text>
<text x="206.8" y="105">4A</text>
<text x="211.6" y="107.5">74HCT06</text>
<text x="222.5" y="105">4Y</text>
<text x="240.1" y="107.5">1k</text>
<text x="256.3" y="107.5">4.7uF</text>
<text x="275" y="107.5">10k</text>
<text x="44.5" y="110.1">J3</text>
<text x="100.4" y="110.1">J1</text>
<text x="193.5" y="108.8">+5V</text>
<text x="194.2" y="110.1">R7</text>
<text x="206.8" y="108.8">5A</text>
<text x="206.8" y="112.6">6A</text>
<text x="222.5" y="108.8">5Y</text>
<text x="222.5" y="112.6">6Y</text>
<text x="274.8" y="113.9">GND</text>
<text x="282.5" y="110.1">R13</text>
<text x="303.4" y="110.1">Q1</text>
<text x="41.8" y="119.1">7</text>
<text x="97.1" y="119.1">23</text>
<text x="106" y="119.1">24</text>
<text x="196.1" y="115.2">GND</text>
<text x="221" y="116.4">GND</text>
<text x="221.5" y="119">GND</text>
<text x="307.1" y="118.8" transform="rotate(-90 307.1 118.8)">2</text>
<text x="39" y="120.2">Breakout_TI99</text>
<text x="41.8" y="121.7">8</text>
<text x="92.1" y="120.2">Cartridge_Bus_2x20</text>
<text x="97.1" y="121.7">25</text>
<text x="106" y="121.7">26</text>
<text x="193.5" y="120.2">4.7k</text>
<text x="301" y="120.2">2N7002</text>
<text x="282.5" y="127.9">R14</text>
<text x="305.3" y="127.9">GND</text>
<text x="193.5" y="134.2">+5V</text>
<text x="194.2" y="135.5">R8</text>
<text x="379.6" y="135.5">U4</text>
<text x="282.1" y="138">100k</text>
<text x="375.7" y="138">I/O1</text>
<text x="375.7" y="143.1">GND</text>
<text x="381.2" y="143.1">VBUS</text>
<text x="381.7" y="138">I/O1</text>
<text x="193.5" y="145.6">4.7k</text>
<text x="282.4" y="144.4">GND</text>
<text x="374" y="145.6">USBLC6-2SC6</text>
<text x="375.7" y="145.6">I/O2</text>
<text x="381.7" y="145.6">I/O2</text>
<text x="387.9" y="144.5">4</text>
<text x="392.9" y="145.6">+5V</text>
<text x="302.8" y="152">+5V</text>
<text x="302.9" y="153.3">R15</text>
<text x="234.9" y="160.9">R2</text>
<text x="255.2" y="160.9">D1</text>
<text x="303" y="163.4">10k</text>
<text x="213.8" y="171">2.2k</text>
<text x="234.1" y="171">3.3k</text>
<text x="245.6" y="168.5">GND</text>
<text x="234.2" y="177.4">GND</text>
<text x="323.2" y="181.2">R17</text>
<text x="344.1" y="181.2">D4</text>
<text x="214.6" y="186.3">C4</text>
<text x="234.3" y="186.3">R11</text>
<text x="255.2" y="186.3">C5</text>
<text x="272.4" y="186.3">R12</text>
<text x="302.7" y="191.4">2.2k</text>
<text x="323" y="191.4">3.3k</text>
<text x="334.5" y="188.8">GND</text>
<text x="341.9" y="191.4">BAT54S</text>
<text x="351.7" y="186.3">+3V3</text>
<text x="213.2" y="196.4">4.7uF</text>
<text x="235" y="196.4">1k</text>
<text x="254.1" y="196.4">10nF</text>
<text x="272.5" y="196.4">10k</text>
<text x="323.1" y="197.7">GND</text>
<text x="100.4" y="199">J2</text>
<text x="93.6" y="209.1">TI99_DE9_Socket</text>
<text x="95.2" y="208">4</text>
<text x="323.2" y="209.1">R19</text>
<text x="344.1" y="209.1">D5</text>
<text x="95.2" y="210.6">9</text>
<text x="351.7" y="214.2">+3V3</text>
<text x="302.7" y="219.3">2.2k</text>
<text x="323" y="219.3">3.3k</text>
<text x="334.5" y="216.8">GND</text>
<text x="341.9" y="219.3">BAT54S</text>
<text x="323.1" y="225.7">GND</text>
</g>
<g font-size="1.8" fill="#a90000">
<text x="155.5" y="58.2">1</text>
<text x="173.3" y="58.2">8</text>
<text x="155.5" y="60.7">2</text>
<text x="155.5" y="63.2">3</text>
<text x="155.5" y="65.8">4</text>
<text x="173.3" y="60.7">7</text>
<text x="173.3" y="63.2">6</text>
<text x="173.3" y="65.8">5</text>
<text x="372.7" y="73.4">1</text>
<text x="387.9" y="73.4">6</text>
<text x="372.7" y="78.5">2</text>
<text x="372.7" y="81">3</text>
<text x="387.9" y="78.5">5</text>
<text x="203.2" y="88.6">14</text>
<text x="342.2" y="88.6">1</text>
<text x="347.3" y="86.1">2</text>
<text x="97.7" y="91.2">1</text>
<text x="97.7" y="93.7">3</text>
<text x="106.6" y="91.2">2</text>
<text x="106.6" y="93.7">4</text>
<text x="203.8" y="92.5">1</text>
<text x="226.6" y="92.5">2</text>
<text x="347.3" y="91.2">3</text>
<text x="97.7" y="96.3">5</text>
<text x="97.7" y="98.8">7</text>
<text x="97.7" y="101.3">9</text>
<text x="106" y="101.3">10</text>
<text x="106.6" y="96.3">6</text>
<text x="106.6" y="98.8">8</text>
<text x="203.8" y="96.3">3</text>
<text x="203.8" y="100.1">5</text>
<text x="226.6" y="96.3">4</text>
<text x="226.6" y="100.1">6</text>
<text x="41.8" y="103.9">1</text>
<text x="41.8" y="106.4">2</text>
<text x="97.1" y="103.9">11</text>
<text x="97.1" y="106.4">13</text>
<text x="106" y="103.9">12</text>
<text x="106" y="106.4">14</text>
<text x="203.2" y="107.7">11</text>
<text x="203.8" y="103.9">9</text>
<text x="226" y="107.7">10</text>
<text x="226.6" y="103.9">8</text>
<text x="41.8" y="109">3</text>
<text x="41.8" y="111.5">4</text>
<text x="97.1" y="109">15</text>
<text x="97.1" y="111.5">17</text>
<text x="106" y="109">16</text>
<text x="106" y="111.5">18</text>
<text x="203.2" y="111.5">13</text>
<text x="226" y="111.5">12</text>
<text x="307.1" y="111.2" transform="rotate(-90 307.1 111.2)">3</text>
<text x="41.8" y="114">5</text>
<text x="41.8" y="116.6">6</text>
<text x="97.1" y="114">19</text>
<text x="97.1" y="116.6">21</text>
<text x="106" y="114">20</text>
<text x="106" y="116.6">22</text>
<text x="226.6" y="115.3">7</text>
<text x="303.1" y="114">1</text>
<text x="41.8" y="124.2">9</text>
<text x="97.1" y="124.2">27</text>
<text x="106" y="124.2">28</text>
<text x="97.1" y="126.7">29</text>
<text x="97.1" y="129.3">31</text>
<text x="97.1" y="131.8">33</text>
<text x="106" y="126.7">30</text>
<text x="106" y="129.3">32</text>
<text x="106" y="131.8">34</text>
<text x="97.1" y="134.4">35</text>
<text x="97.1" y="136.9">37</text>
<text x="106" y="134.4">36</text>
<text x="106" y="136.9">38</text>
<text x="372.7" y="136.9">1</text>
<text x="387.9" y="136.9">6</text>
<text x="97.1" y="139.4">39</text>
<text x="106" y="139.4">40</text>
<text x="372.7" y="142">2</text>
<text x="387.9" y="142">5</text>
<text x="372.7" y="144.5">3</text>
<text x="253.3" y="164.8">1</text>
<text x="258.4" y="162.3">2</text>
<text x="258.4" y="167.4">3</text>
<text x="342.2" y="185.2">1</text>
<text x="347.3" y="182.6">2</text>
<text x="347.3" y="187.7">3</text>
<text x="95.2" y="192.8">1</text>
<text x="95.2" y="195.3">6</text>
<text x="95.2" y="197.9">2</text>
<text x="95.2" y="200.4">7</text>
<text x="95.2" y="202.9">3</text>
<text x="95.2" y="205.5">8</text>
<text x="95.2" y="213.1">5</text>
<text x="342.2" y="213.1">1</text>
<text x="347.3" y="210.6">2</text>
<text x="347.3" y="215.6">3</text>
</g>
</svg>
